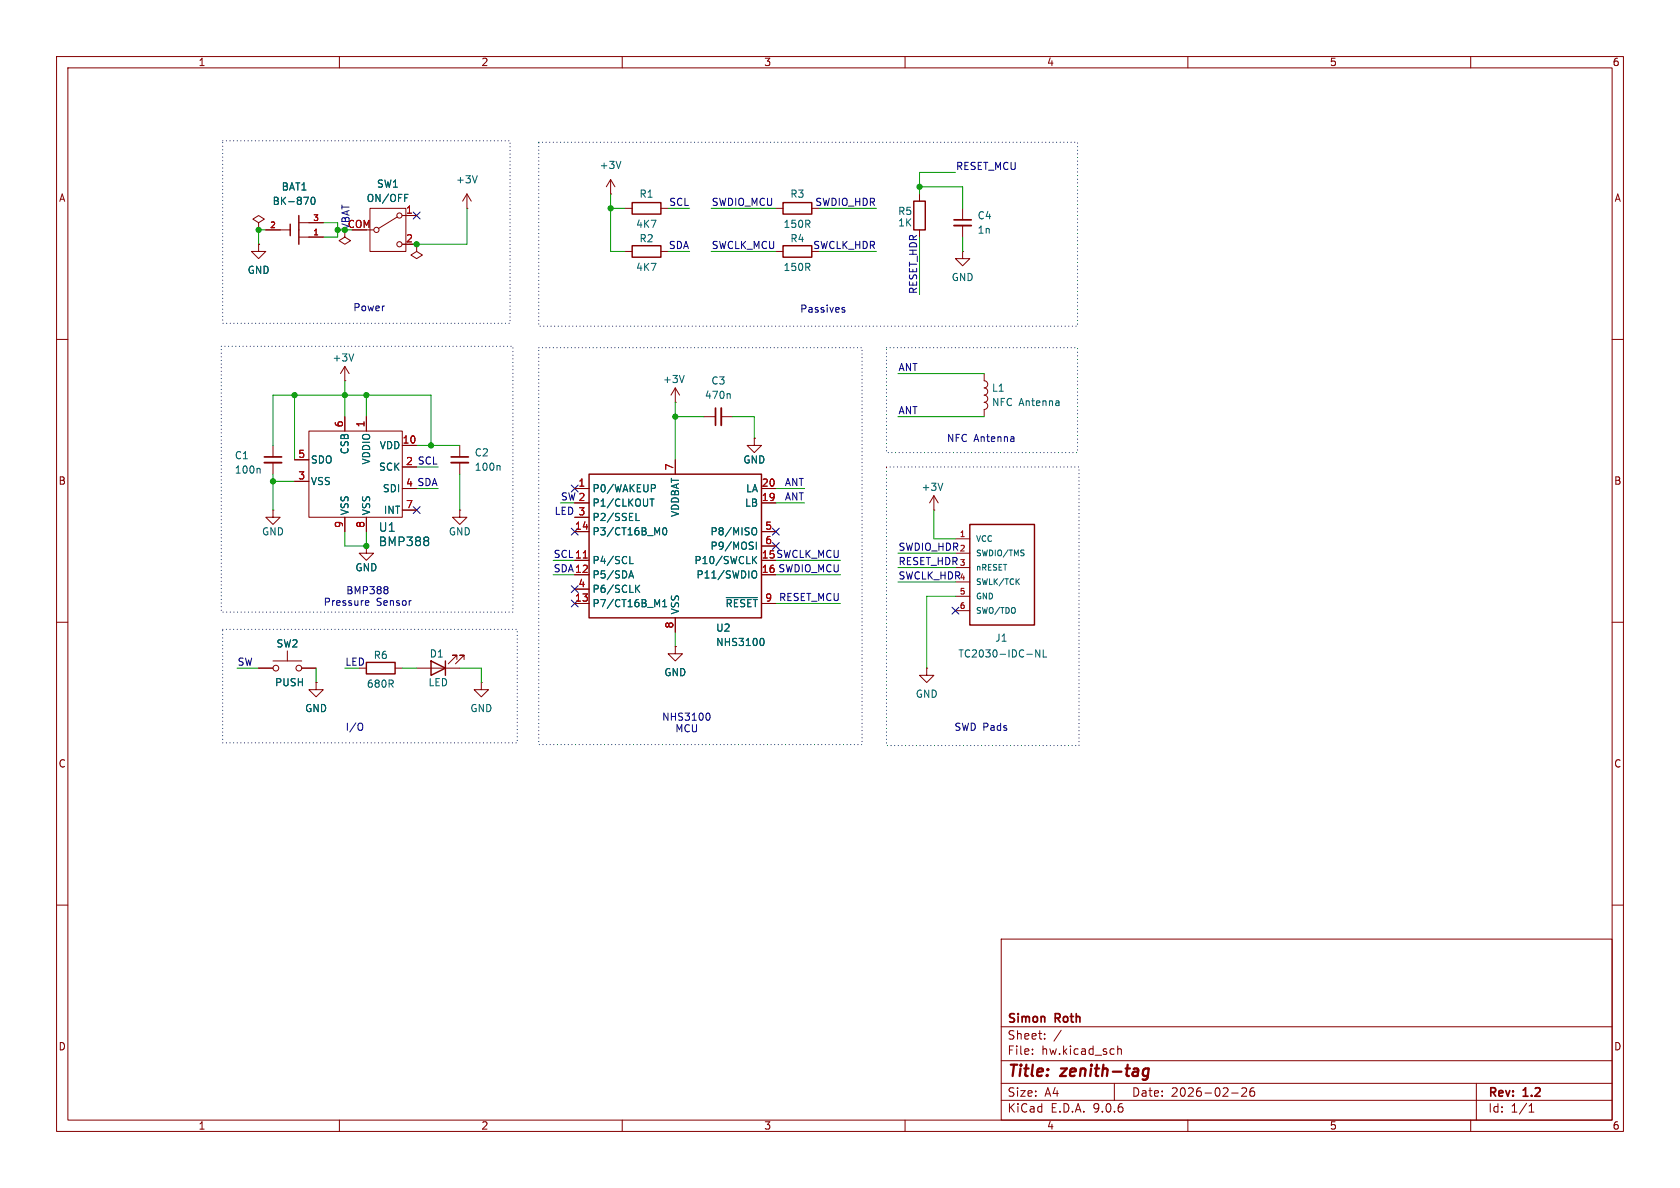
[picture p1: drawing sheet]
<svg xmlns="http://www.w3.org/2000/svg" width="297mm" height="210mm" viewBox="0 0 297 210" stroke-linecap="round" stroke-linejoin="round" font-family="sans-serif">
<g fill="none" stroke="#840000" stroke-width=".18">
<path d="M10 10h277v190h-277zM12 12h273v186h-273zM60 10v2M110 10v2M160 10v2M210 10v2M260 10v2M45.7 39.4l1-.7-1-.6-1 .6 1 .7v1.2M52.8 39.4h4.3M65.4 36.8h6.4v7.7h-6.4zM70.2 38.4l-3.3 2M71.1 38.1h2.6"/>
<path d="M82.5 36.8h.1M82.5 34.3l-.7 1.3M82.5 34.3l.8 1.3M82.5 34.3v2.5M107.9 34.3h.1M107.9 31.8l-.7 1.2M107.9 31.8l.8 1.2M107.9 31.8v2.5M110.5 36.8h1.3M116.8 36.8h1.3M137.2 36.8h1.2M162.6 34.3v1.3"/>
<path d="M170.2 36.8v2.1M170.2 39.9v2M45.7 40.6h.1M45.7 43.2v1.3h1.3l-1.3 1.2-1.3-1.2h1.3M45.7 43.2h.1M47 40.6h4.3M57.1 41.9h-4.3M61 40.6v1.3l1 .6-1 .7-1.1-.7 1.1-.6M64.8 40.6h1.2M71.1 43.2h2.6M73.7 43.2v1.3l1 .6-1 .6-1.1-.6 1.1-.6M73.7 43.2h.1"/>
<path d="M110.5 44.5h1.3M116.8 44.5h1.3M137.2 44.5h1.2M162.6 40.6v1.3M170.2 44.5v1.2h1.2l-1.2 1.3-1.3-1.3h1.3M170.2 44.5h.1M10 60h2M48.3 78.7v2.1M54.6 76.2h16.5v15.2h-16.5zM61 67.3h.1M61 64.8l-.8 1.2M61 64.8l.7 1.2"/>
<path d="M61 64.8v2.5M61 73.7v2.5M64.8 73.7v2.5M71.1 78.7h2.6M81.3 78.7v2.1M119.4 71.1h.1M119.4 68.6v2.5M119.4 68.6l-.8 1.3M119.4 68.6l.7 1.3M124.5 73.7h2M127.5 73.7h2M133.3 77.5v1.2h1.3l-1.3 1.3-1.2-1.3h1.2"/>
<path d="M133.3 77.5h.1M174 66v1.3a.63 .63 0 0 1 .6 .6 .63 .63 0 0 1-.6 .7M174 68.6a.63 .63 0 0 1 .6 .6 .63 .63 0 0 1-.6 .6 .64 .64 0 0 1 .6 .7 .64 .64 0 0 1-.6 .6 .64 .64 0 0 1 .6 .6 .64 .64 0 0 1-.6 .7v1.3M285 60h2M48.3 90.2v1.2h1.2l-1.2 1.3-1.3-1.3h1.3M48.3 90.2h.1M48.3 81.8v2M52.1 81.3h2.5M52.1 85.1h2.5M61 91.4v2.6M64.8 96.5v1.3h1.2l-1.2 1.3-1.3-1.3h1.3M64.8 96.5h.1"/>
<path d="M64.8 91.4v2.6M71.1 90.2h2.6M81.3 90.2v1.2h1.2l-1.2 1.3-1.3-1.3h1.3M81.3 90.2h.1M81.3 81.8v2M101.6 86.4h2.5M101.6 88.9h2.5M101.6 91.4h2.5M101.6 94h2.5M101.6 99.1h2.5M119.4 81.3v2.5M134.6 86.4h2.6"/>
<path d="M134.6 88.9h2.6M134.6 94h2.6M134.6 96.5h2.6M165.1 90.2h.1M165.1 87.6l-.8 1.3M165.1 87.6l.8 1.3M165.1 87.6v2.6M168.9 95.3h2.5M168.9 97.8h2.5M10 110h2M45.7 118.1h2.6M48.3 116.8h5"/>
<path d="M50.8 115.1v1.7M53.3 118.1h2.6M69.8 118.1h1.3M73.7 118.1h7.6M80.8 116.6v-.8h-.8h.8l-1.6 1.5M82 116.6v-.8h-.7h.7l-1.5 1.5M101.6 101.6h2.5M101.6 104.1h2.5M101.6 106.7h2.5M119.4 114.3v1.3h1.2l-1.2 1.2-1.3-1.2h1.3M119.4 114.3h.1M119.4 109.2v2.6"/>
<path d="M134.6 106.7h2.6M163.8 118.1v1.3h1.3l-1.3 1.3-1.2-1.3h1.2M163.8 118.1h.1M168.9 100.3h2.5M168.9 102.9h2.5M168.9 105.4h2.5M168.9 108h2.5M285 110h2M55.9 120.7v1.2h1.2l-1.2 1.3-1.3-1.3h1.3M55.9 120.7h.1M85.1 120.7v1.2h1.3l-1.3 1.3-1.3-1.3h1.3M85.1 120.7h.1"/>
<path d="M10 160h2M177 166h108v32h-108zM285 160h2M60 198v2M110 198v2M160 198v2M177 194.5h108M177 191.5h108M177 187.5h108M177 181.5h108M182.5 186.3v.1M182.5 185.5v.1"/>
<path d="M184.7 183.6v.1M184.7 182.8v.1M187.6 182.1l-1.3 2M197 191.5v3M197.6 184.9v1.5M197.6 185.5l.2-.1 .4 .1v.9M210 198v2M217.7 193.2h1.2M219.5 192.4l.6-.1 .2 .1 .1 .3-.9 1.1h.9M221.7 192.3a.59 .59 0 0 0-.7 .6v.6l.1 .2 .4 .1 .2-.1 .1-.5-.1-.3h-.5l-.2 .3M260 198v2M261 191.5v6.5"/>
<path d="M270.3 196.6h.9M270.3 195.5l.4-.4v1.5"/>
<circle cx="70.6" cy="38.1" r=".46"/>
<circle cx="66.5" cy="40.6" r=".46"/>
<circle cx="70.6" cy="43.2" r=".46"/>
<circle cx="48.8" cy="118.1" r=".51"/>
<circle cx="52.8" cy="118.1" r=".51"/>
</g>
<path d="M203.1 189a.66 .66 0 0 0-1 .3l-.1 .5 .2 .3 .1 .1 .6-.1M203.1 188.9l-.2 1.6a.6 .6 0 0 1-.9 .3" fill="none" stroke="#840000" stroke-width=".4"/>
<g fill="none" stroke="#006464" stroke-width=".18">
<path d="M53.7 34.9h.8l-.5 1.2M55.2 34.9h.1a.68 .68 0 0 1 .4 .6 .68 .68 0 0 1-.4 .6 .84 .84 0 0 1-.1-1.2zM71.5 34.4h.6M84.4 31.1l-.5 1.2M109.8 28.5l-.5 1.3M62.5 62.6l-.4 1.2M121 66.4l-.5 1.2M128.9 69.6l.2 .2v.6M45.8 82.8l.2 .2v.6M75.6 95l.2 .2-.2 .3M75.6 95.7l.2 .2-.2 .5M88.2 82.3l.2 .2v.6"/>
<path d="M111.3 98.4v1.2h.6M112.4 90.7v1.3h.6M114.9 88.2h.7M115.1 85.7h.5l.3 .2-.1 .4h-.7M115.3 88.2v1.3M117.3 93.4l.1-.1a.68 .68 0 0 1 .5 .6 .68 .68 0 0 1-.5 .7l-.1-.2-.2-.3zM133 95.8l.2 .1M133.1 96.6v.4M133.2 93.3a.43 .43 0 0 1 .6 .4v.4a.43 .43 0 0 1-.6 .5M133.2 98.9l.6 .7M133.7 95.8v1.3M133.8 98.4l-.8 .7"/>
<path d="M166.7 85.4l-.4 1.3M111.2 102.2l.4-1.3 .4 1.3M111.3 101.8h.6M112.5 104l.6 .7M113.1 103.4l-.7 .8M116.2 106.9l.4-.9v1.3M117.1 107.3h.8M117.1 106.4l.4-.4v1.3M128.4 105.6h5.5M133.1 101l.1-.1a.43 .43 0 0 1 .6 .4v.5a.42 .42 0 0 1-.3 .3 .42 .42 0 0 1-.4 0M134.6 112.8a.68 .68 0 0 1 .5 .7 .68 .68 0 0 1-.5 .6M179.8 102.8l.4 .5"/>
<path d="M180.2 102.3l-.6 .6M183.8 114.9v1.2l-.7-1.2v1.2M184.4 114.9v1.2h.6"/>
</g>
<path d="M168.7 38.9h3M126.5 72.1v3.1M46.7 80.8h3.1M79.8 80.8h3" fill="none" stroke="#840000" stroke-width=".3"/>
<path d="M168.7 39.9h3M127.5 72.1v3.1M46.7 81.8h3.1M79.8 81.8h3" fill="none" stroke="#840000" stroke-width=".33"/>
<path d="M51.3 39.6v2.1M52.8 38.1v5.1M111.8 35.8h5v2h-5zM138.4 35.8h5.1v2h-5.1zM161.5 35.6h2.1v5h-2.1zM111.8 43.4h5v2.1h-5zM138.4 43.4h5.1v2.1h-5.1zM104.1 83.8h30.5v25.4h-30.5zM171.4 92.7h11.5v17.8h-11.5zM64.8 117.1h5v2h-5zM76.2 116.8l2.5 1.3-2.5 1.3zM78.7 116.8v2.6" fill="none" stroke="#840000" stroke-width=".25"/>
<path d="M103.1 98.6h.7" fill="none" stroke="#a90000" stroke-width=".18"/>
<g fill="none" stroke="#009600" stroke-width=".18">
<path d="M57.1 39.4h2.6v2.5h-2.6M82.5 36.8v6.4h-10.1M107.9 36.8h2.6M107.9 34.3v10.2h2.6M118.1 36.8h3.8M125.7 36.8h11.5M144.8 36.8h10.1M162.6 33h7.6v3.8M168.9 30.5h-6.3v3.8M47 40.6h-1.3v2.6M59.7 40.6h1.3M118.1 44.5h3.8"/>
<path d="M125.7 44.5h11.5M144.8 44.5h10.1M162.6 41.9v10.2M170.2 41.9v2.6M48.3 78.7v-8.8h27.9v8.8M52.1 69.9v11.4M61 67.3v6.4M64.8 69.9v3.8M73.7 78.7h7.6M119.4 73.7h5.1M119.4 71.1v10.2M129.5 73.7h3.8v3.8"/>
<path d="M158.7 73.7h15.3M158.7 66h15.3M48.3 85.1h3.8M48.3 83.8v6.4M61 94v2.5h3.8v-2.5M73.7 86.4h3.8M73.7 82.6h3.8M81.3 83.8v6.4M97.8 99.1h3.8M137.2 86.4h5M137.2 99.1h11.4M137.2 88.9h5"/>
<path d="M158.7 97.8h10.2M165.1 90.2v5.1h3.8M41.9 118.1h3.8M55.9 118.1v2.6M71.1 118.1h2.6M81.3 118.1h3.8v2.6M97.8 101.6h3.8M119.4 111.8v2.5M137.2 101.6h11.4M137.2 106.7h11.4M158.7 100.3h10.2M158.7 102.9h10.2"/>
<path d="M168.9 105.4h-5.1v12.7"/>
</g>
<g fill="none" stroke="#000084" stroke-width=".18">
<path d="M73.1 37.5l1.2 1.2M74.3 37.5l-1.2 1.2M73.1 89.6l1.2 1.2M74.3 89.6l-1.2 1.2M101 85.8l1.2 1.2M101 93.4l1.2 1.2M102.2 85.8l-1.2 1.2M102.2 93.4l-1.2 1.2M136.6 93.4l1.2 1.2M136.6 95.9l1.2 1.2M137.8 93.4l-1.2 1.2M137.8 95.9l-1.2 1.2"/>
<path d="M101 103.5l1.2 1.2M101 106.1l1.2 1.2M102.2 103.5l-1.2 1.2M102.2 106.1l-1.2 1.2M168.3 107.3l1.2 1.3M169.5 107.3l-1.2 1.3"/>
</g>
<path d="M148.9 54.7l.5 .3-.1 .1-.3 .1M148.9 54.4h.4M64.7 107h.4M64.7 106.2h.3l.2 .3-.6 .1M68.4 103.7l.2 .2-.2 .3 .2 .3v.2l-.2 .3M63.8 127.8l.1 .1a.81 .81 0 0 1-.1 1.2M125.1 126.1a.68 .68 0 0 1 .4 .6 .68 .68 0 0 1-.4 .6" fill="none" stroke="#0000c2" stroke-width=".18"/>
<path d="M39.4 24.9h50.8v32.3h-50.8zM95.2 25.1h95.3v32.6h-95.3zM39.1 61.2h51.6v47h-51.6zM95.2 61.5h57.2v70.1h-57.2zM156.7 61.5h33.8v18.5h-33.8zM156.7 82.6h34.1v49.2h-34.1zM39.4 111.3h52v20h-52z" fill="none" stroke="#000" stroke-width=".18" stroke-dasharray="0 .6"/>
<g fill="#009600" stroke="#009600" stroke-width=".18">
<circle cx="48.3" cy="85.1" r=".46"/>
<circle cx="61" cy="69.9" r=".46"/>
<circle cx="52.1" cy="69.9" r=".46"/>
<circle cx="64.8" cy="96.5" r=".46"/>
<circle cx="107.9" cy="36.8" r=".46"/>
<circle cx="119.4" cy="73.7" r=".46"/>
<circle cx="45.7" cy="40.6" r=".46"/>
<circle cx="59.7" cy="40.6" r=".46"/>
<circle cx="76.2" cy="78.7" r=".46"/>
<circle cx="64.8" cy="69.9" r=".46"/>
<circle cx="73.7" cy="43.2" r=".46"/>
<circle cx="162.6" cy="33" r=".46"/>
</g>
<g font-size="2.8" fill="#840000">
<text x="178" y="190.9">Title:</text>
<text x="187.7" y="190.9">zenith-tag</text>
</g>
<g font-size="2.1" fill="#006464">
<text x="66.9" y="94.2">U1</text>
<text x="66.9" y="96.7">BMP388</text>
</g>
<g font-size="2.1" fill="#840000">
<text x="178" y="184">Sheet:</text>
<text x="178" y="181.2">Simon</text>
<text x="186.6" y="181.2">Roth</text>
<text x="178" y="186.7">File:</text>
<text x="184.1" y="186.7">hw.kicad_sch</text>
<text x="178" y="196.9">KiCad</text>
<text x="178" y="194.1">Size:</text>
<text x="184.7" y="194.1">A4</text>
<text x="185.7" y="196.9">E.D.A.</text>
<text x="193.3" y="196.9">9.0.6</text>
<text x="200" y="194.1">Date:</text>
<text x="207" y="194.1">2026-02-26</text>
<text x="263" y="194.3">Rev:</text>
<text x="263" y="196.9">Id:</text>
<text x="267.1" y="196.9">1/1</text>
<text x="269.4" y="194.3">1.2</text>
</g>
<g font-size="1.8" fill="#840000">
<text x="35" y="11.9">1</text>
<text x="85" y="11.9">2</text>
<text x="135" y="11.9">3</text>
<text x="185" y="11.9">4</text>
<text x="235" y="11.9">5</text>
<text x="285" y="11.9">6</text>
<text x="10.3" y="35.9">A</text>
<text x="285.3" y="35.9">A</text>
<text x="61.4" y="40.4">COM</text>
<text x="71.7" y="82.3">2 SCL</text>
<text x="10.3" y="85.9">B</text>
<text x="71.7" y="86.1">4 SDA</text>
<text x="285.3" y="85.9">B</text>
<text x="134.6" y="98.8">15 SWCLK_MCU</text>
<text x="134.6" y="101.3">16 SWDIO_MCU</text>
<text x="10.3" y="135.9">C</text>
<text x="285.3" y="135.9">C</text>
<text x="10.3" y="185.9">D</text>
<text x="285.3" y="185.9">D</text>
<text x="35" y="199.9">1</text>
<text x="85" y="199.9">2</text>
<text x="135" y="199.9">3</text>
<text x="185" y="199.9">4</text>
<text x="235" y="199.9">5</text>
<text x="285" y="199.9">6</text>
</g>
<g font-size="1.8" fill="#006464">
<text x="49.7" y="33.9">BAT1</text>
<text x="64.7" y="35.9">ON/OFF</text>
<text x="66.5" y="33.4">SW1</text>
<text x="80.5" y="32.6">+3V</text>
<text x="105.9" y="30.1">+3V</text>
<text x="113" y="35.2">R1</text>
<text x="139.6" y="35.2">R3</text>
<text x="48.1" y="36.4">BK-870</text>
<text x="112.4" y="40.5">4K7</text>
<text x="138.4" y="40.5">150R</text>
<text x="158.7" y="38.2">R5</text>
<text x="158.7" y="40.2">1K</text>
<text x="172.7" y="39">C4</text>
<text x="172.7" y="41.5">1n</text>
<text x="113" y="43">R2</text>
<text x="139.6" y="43">R4</text>
<text x="43.7" y="48.6">GND</text>
<text x="112.4" y="48.1">4K7</text>
<text x="138.4" y="48.1">150R</text>
<text x="168.1" y="49.9">GND</text>
<text x="58.7" y="64.1">+3V</text>
<text x="117.1" y="67.9">+3V</text>
<text x="124.5" y="70.7">470n</text>
<text x="125.7" y="68.2">C3</text>
<text x="175.3" y="69.4">L1</text>
<text x="175.3" y="72">NFC Antenna</text>
<text x="41.4" y="81.4">C1</text>
<text x="41.4" y="83.9">100n</text>
<text x="54.9" y="82.1">SDO</text>
<text x="61.8" y="80.4" transform="rotate(-90 61.8 80.4)">CSB</text>
<text x="65.6" y="82.2" transform="rotate(-90 65.6 82.2)">VDDIO</text>
<text x="66.9" y="83.4">SCK</text>
<text x="67" y="79.6">VDD</text>
<text x="83.8" y="80.9">C2</text>
<text x="83.8" y="83.4">100n</text>
<text x="131.3" y="82.1">GND</text>
<text x="54.9" y="86">VSS</text>
<text x="67.6" y="87.2">SDI</text>
<text x="104.6" y="87.2">P0/WAKEUP</text>
<text x="104.6" y="89.8">P1/CLKOUT</text>
<text x="131.6" y="89.8">LB</text>
<text x="131.8" y="87.2">LA</text>
<text x="162.8" y="87">+3V</text>
<text x="46.2" y="94.8">GND</text>
<text x="61.8" y="91.2" transform="rotate(-90 61.8 91.2)">VSS</text>
<text x="65.6" y="91.2" transform="rotate(-90 65.6 91.2)">VSS</text>
<text x="67.8" y="91">INT</text>
<text x="79.2" y="94.8">GND</text>
<text x="104.6" y="92.3">P2/SSEL</text>
<text x="104.6" y="94.8">P3/CT16B_M0</text>
<text x="120.2" y="91.5" transform="rotate(-90 120.2 91.5)">VDDBAT</text>
<text x="125.5" y="94.8">P8/MISO</text>
<text x="62.7" y="101.2">GND</text>
<text x="104.6" y="99.9">P4/SCL</text>
<text x="122.7" y="99.9">P10/SWCLK</text>
<text x="125.5" y="97.4">P9/MOSI</text>
<text x="104.6" y="102.5">P5/SDA</text>
<text x="104.6" y="105">P6/SCLK</text>
<text x="104.6" y="107.5">P7/CT16B_M1</text>
<text x="123" y="102.5">P11/SWDIO</text>
<text x="128.2" y="107.5">~{RESET}</text>
<text x="120.2" y="108.7" transform="rotate(-90 120.2 108.7)">VSS</text>
<text x="126.5" y="111.9">U2</text>
<text x="175.8" y="113.6">J1</text>
<text x="48.8" y="114.7">SW2</text>
<text x="66" y="116.7">R6</text>
<text x="75.9" y="116.4">D1</text>
<text x="117.3" y="119.7">GND</text>
<text x="126.5" y="114.4">NHS3100</text>
<text x="169.3" y="116.4">TC2030-IDC-NL</text>
<text x="48.5" y="121.5">PUSH</text>
<text x="64.8" y="121.8">680R</text>
<text x="75.6" y="121.5">LED</text>
<text x="161.8" y="123.5">GND</text>
<text x="53.8" y="126.1">GND</text>
<text x="83.1" y="126.1">GND</text>
</g>
<g font-size="1.8" fill="#000084">
<text x="168.9" y="30.1">RESET_MCU</text>
<text x="118.2" y="36.5">SCL</text>
<text x="125.7" y="36.5">SWDIO_MCU</text>
<text x="144" y="36.5">SWDIO_HDR</text>
<text x="118.1" y="44.1">SDA</text>
<text x="125.7" y="44.1">SWCLK_MCU</text>
<text x="143.7" y="44.1">SWCLK_HDR</text>
<text x="162.2" y="52.1" transform="rotate(-90 162.2 52.1)">RESET_HDR</text>
<text x="158.7" y="65.7">ANT</text>
<text x="158.7" y="73.3">ANT</text>
<text x="138.7" y="86">ANT</text>
<text x="138.7" y="88.6">ANT</text>
<text x="97.9" y="91.1">LED 3</text>
<text x="97.8" y="101.3">SDA12</text>
<text x="97.8" y="98.7">SCL 11</text>
<text x="158.7" y="97.4">SWDIO_HDR</text>
<text x="158.7" y="100">RESET_HDR</text>
<text x="137.6" y="106.3">RESET_MCU</text>
<text x="158.7" y="102.5">SWCLK_HDR</text>
<text x="41.9" y="117.8">SW</text>
</g>
<g font-size="1.8" fill="#009600">
<text x="61.9" y="40.6" transform="rotate(-90 61.9 40.6)">VBAT</text>
<text x="99.1" y="88.6">SW2</text>
<text x="61" y="117.8">LED</text>
</g>
<g font-size="1.8" fill="#a90000">
<text x="71.7" y="37.8">1</text>
<text x="71.7" y="42.9">2</text>
<text x="60.7" y="75.6" transform="rotate(-90 60.7 75.6)">6</text>
<text x="64.5" y="75.6" transform="rotate(-90 64.5 75.6)">1</text>
<text x="52.6" y="81">5</text>
<text x="71.1" y="78.5">10</text>
<text x="71.7" y="82.3">2</text>
<text x="119.1" y="83.3" transform="rotate(-90 119.1 83.3)">7</text>
<text x="52.6" y="84.8">3</text>
<text x="71.7" y="89.9">7</text>
<text x="71.7" y="86.1">4</text>
<text x="102.2" y="86.1">1</text>
<text x="102.2" y="88.6">2</text>
<text x="134.6" y="86.1">20</text>
<text x="134.6" y="88.6">19</text>
<text x="60.7" y="93.4" transform="rotate(-90 60.7 93.4)">9</text>
<text x="64.5" y="93.4" transform="rotate(-90 64.5 93.4)">8</text>
<text x="101.6" y="93.7">14</text>
<text x="102.2" y="91.2">3</text>
<text x="135.2" y="93.7">5</text>
<text x="101.6" y="98.8">11</text>
<text x="101.6" y="101.3">12</text>
<text x="134.6" y="98.8">15</text>
<text x="134.6" y="101.3">16</text>
<text x="135.2" y="96.3">6</text>
<text x="101.6" y="106.4">13</text>
<text x="102.2" y="103.9">4</text>
<text x="135.2" y="106.4">9</text>
<text x="119.1" y="111.2" transform="rotate(-90 119.1 111.2)">8</text>
</g>
<g font-size="1.8" fill="#0000c2">
<text x="62.4" y="55.2">Power</text>
<text x="141.4" y="55.5">Passives</text>
<text x="167.3" y="78.3">NFC Antenna</text>
<text x="57.1" y="107.3">Pressure</text>
<text x="61.1" y="105.3">BMP388</text>
<text x="66.5" y="107.3">Sensor</text>
<text x="61" y="129.4">I/O</text>
<text x="117" y="127.6">NHS3100</text>
<text x="119.3" y="129.7">MCU</text>
<text x="168.6" y="129.4">SWD Pads</text>
</g>
<g font-size="1.4" fill="#a90000">
<text x="47.6" y="40.4">2</text>
<text x="55.3" y="41.7">1</text>
<text x="55.3" y="39.1">3</text>
<text x="169.6" y="95">1</text>
<text x="169.6" y="105.2">5</text>
<text x="169.6" y="107.7">6</text>
</g>
<g font-size="1.4" fill="#006464">
<text x="172.5" y="96">VCC</text>
<text x="172.5" y="98.5">SWDIO/TMS</text>
<text x="172.5" y="101.1">nRESET</text>
<text x="172.5" y="103.6">SWLK/TCK</text>
<text x="172.5" y="106.1">GND</text>
<text x="172.5" y="108.7">SWO/TDO</text>
</g>
<g font-size="1.4" fill="#000084">
<text x="169.6" y="97.5">2</text>
<text x="169.6" y="100.1">3</text>
<text x="169.6" y="102.6">4</text>
</g>
</svg>
